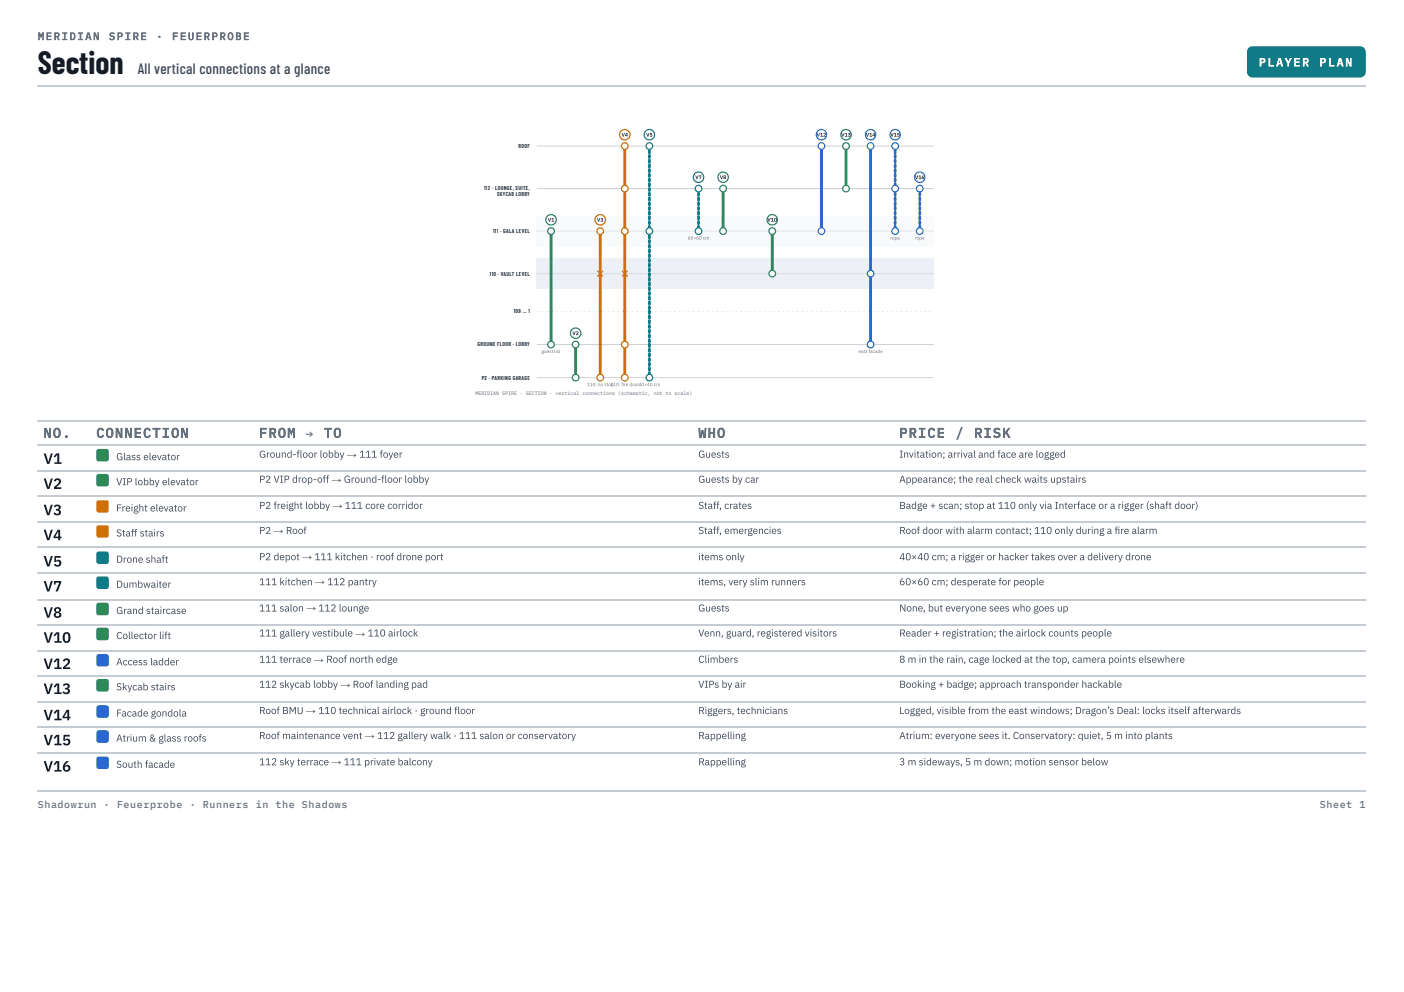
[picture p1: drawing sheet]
<svg xmlns="http://www.w3.org/2000/svg" width="297mm" height="210mm" viewBox="0 0 297 210" stroke-linecap="round" stroke-linejoin="round" font-family="sans-serif">
<path d="M7.9 18.1h281" fill="none" stroke="#c4cbd3" stroke-width=".26"/>
<path d="M264.1 10.1l.9-.3h22.7a1.2 1.2 0 0 1 1.2 1.2v4.2a1.2 1.2 0 0 1-1.2 1.2h-22.7a1.2 1.2 0 0 1-1.2-1.2v-4.4z" fill="#0f7b86"/>
<path d="M113.6 30.9h84M113.6 39.9h84M113.6 48.9h84" fill="none" stroke="#cbd1d8" stroke-width=".21"/>
<path d="M113.6 45.7h84v6.4h-84z" fill="#f4f6f8"/>
<path d="M113.6 57.9h84" fill="none" stroke="#cbd1d8" stroke-width=".21"/>
<path d="M113.6 54.7h84v6.4h-84z" fill="#dfe6f1"/>
<path d="M113.6 65.8l.4 .1zM114.6 65.8l.4 .1zM115.6 65.8l.4 .1zM116.6 65.8l.4 .1zM117.6 65.8l.4 .1zM118.6 65.8l.4 .1zM119.6 65.8l.4 .1zM120.6 65.8l.4 .1zM121.6 65.8l.4 .1zM122.6 65.8l.4 .1zM123.6 65.8l.4 .1zM124.6 65.8l.4 .1zM125.6 65.8l.4 .1zM126.6 65.8l.4 .1zM127.6 65.8l.4 .1zM128.6 65.8l.4 .1zM129.6 65.8l.4 .1zM130.6 65.8l.4 .1zM131.6 65.8l.4 .1zM132.6 65.8l.4 .1zM133.6 65.8l.4 .1zM134.6 65.8l.4 .1zM135.6 65.8l.4 .1zM136.6 65.8l.4 .1zM137.6 65.8l.4 .1zM138.6 65.8l.4 .1zM139.6 65.8l.4 .1zM140.6 65.8l.4 .1zM141.6 65.8l.4 .1zM142.6 65.8l.4 .1zM143.6 65.8l.4 .1zM144.6 65.8l.4 .1zM145.6 65.8l.4 .1zM146.6 65.8l.4 .1zM147.6 65.8l.4 .1zM148.6 65.8l.4 .1zM149.6 65.8l.4 .1zM150.6 65.8l.4 .1zM151.6 65.8l.4 .1zM152.6 65.8l.4 .1zM153.6 65.8l.4 .1zM154.6 65.8l.4 .1zM155.6 65.8l.4 .1zM156.6 65.8l.4 .1zM157.6 65.8l.4 .1zM158.6 65.8l.4 .1zM159.6 65.8l.4 .1zM160.6 65.8l.4 .1zM161.6 65.8l.4 .1zM162.6 65.8l.4 .1zM163.6 65.8l.4 .1zM164.6 65.8l.4 .1zM165.6 65.8l.4 .1zM166.6 65.8l.4 .1zM167.6 65.8l.4 .1zM168.6 65.8l.4 .1zM169.6 65.8l.4 .1zM170.6 65.8l.4 .1zM171.6 65.8l.4 .1zM172.6 65.8l.4 .1zM173.6 65.8l.4 .1zM174.6 65.8l.4 .1zM175.6 65.8l.4 .1zM176.6 65.8l.4 .1zM177.6 65.8l.4 .1zM178.6 65.8l.4 .1zM179.6 65.8l.4 .1zM180.6 65.8l.4 .1zM181.6 65.8l.4 .1zM182.6 65.8l.4 .1zM183.6 65.8l.4 .1zM184.6 65.8l.4 .1zM185.6 65.8l.4 .1zM186.6 65.8l.4 .1zM187.6 65.8l.4 .1zM188.6 65.8l.4 .1zM189.6 65.8l.4 .1zM190.6 65.8l.4 .1zM191.6 65.8l.4 .1zM192.6 65.8l.4 .1zM193.6 65.8l.4 .1zM194.6 65.8l.4 .1zM195.6 65.8l.4 .1zM196.6 65.8l.4 .1z" fill="#cbd1d8"/>
<path d="M113.6 72.9h84M113.6 79.9h84" fill="none" stroke="#cbd1d8" stroke-width=".21"/>
<path d="M116.6 48.9v24" fill="none" stroke="#2b8a55" stroke-width=".6"/>
<circle cx="116.6" cy="65.9" r=".3" fill="#2b8a55"/>
<circle cx="116.6" cy="72.9" r=".7" fill="#fbfbfc"/>
<circle cx="116.6" cy="72.9" r=".7" fill="none" stroke="#2b8a55" stroke-width=".25"/>
<circle cx="116.6" cy="48.9" r=".7" fill="#fbfbfc"/>
<circle cx="116.6" cy="48.9" r=".7" fill="none" stroke="#2b8a55" stroke-width=".25"/>
<circle cx="116.6" cy="46.5" r="1.1" fill="#fbfbfc"/>
<circle cx="116.6" cy="46.5" r="1.1" fill="none" stroke="#2b8a55" stroke-width=".25"/>
<path d="M121.8 72.9v7" fill="none" stroke="#2b8a55" stroke-width=".6"/>
<circle cx="121.8" cy="79.9" r=".7" fill="#fbfbfc"/>
<circle cx="121.8" cy="79.9" r=".7" fill="none" stroke="#2b8a55" stroke-width=".25"/>
<circle cx="121.8" cy="72.9" r=".7" fill="#fbfbfc"/>
<circle cx="121.8" cy="72.9" r=".7" fill="none" stroke="#2b8a55" stroke-width=".25"/>
<circle cx="121.8" cy="70.5" r="1.1" fill="#fbfbfc"/>
<circle cx="121.8" cy="70.5" r="1.1" fill="none" stroke="#2b8a55" stroke-width=".25"/>
<path d="M127 48.9v31" fill="none" stroke="#d06f05" stroke-width=".6"/>
<g fill="#d06f05">
<circle cx="127" cy="65.9" r=".3"/>
<circle cx="127" cy="72.9" r=".3"/>
</g>
<circle cx="127" cy="79.9" r=".7" fill="#fbfbfc"/>
<circle cx="127" cy="79.9" r=".7" fill="none" stroke="#d06f05" stroke-width=".25"/>
<circle cx="127" cy="48.9" r=".7" fill="#fbfbfc"/>
<circle cx="127" cy="48.9" r=".7" fill="none" stroke="#d06f05" stroke-width=".25"/>
<path d="M126.4 57.3l1.2 1.2M127.6 57.3l-1.2 1.2" fill="none" stroke="#c2372a" stroke-width=".25"/>
<circle cx="127" cy="46.5" r="1.1" fill="#fbfbfc"/>
<circle cx="127" cy="46.5" r="1.1" fill="none" stroke="#d06f05" stroke-width=".25"/>
<path d="M132.2 30.9v49" fill="none" stroke="#d06f05" stroke-width=".6"/>
<circle cx="132.2" cy="65.9" r=".3" fill="#d06f05"/>
<circle cx="132.2" cy="79.9" r=".7" fill="#fbfbfc"/>
<circle cx="132.2" cy="79.9" r=".7" fill="none" stroke="#d06f05" stroke-width=".25"/>
<circle cx="132.2" cy="72.9" r=".7" fill="#fbfbfc"/>
<circle cx="132.2" cy="72.9" r=".7" fill="none" stroke="#d06f05" stroke-width=".25"/>
<circle cx="132.2" cy="48.9" r=".7" fill="#fbfbfc"/>
<circle cx="132.2" cy="48.9" r=".7" fill="none" stroke="#d06f05" stroke-width=".25"/>
<circle cx="132.2" cy="39.9" r=".7" fill="#fbfbfc"/>
<circle cx="132.2" cy="39.9" r=".7" fill="none" stroke="#d06f05" stroke-width=".25"/>
<circle cx="132.2" cy="30.9" r=".7" fill="#fbfbfc"/>
<circle cx="132.2" cy="30.9" r=".7" fill="none" stroke="#d06f05" stroke-width=".25"/>
<path d="M131.6 57.3l1.2 1.2M132.8 57.3l-1.2 1.2" fill="none" stroke="#c2372a" stroke-width=".25"/>
<circle cx="132.2" cy="28.5" r="1.1" fill="#fbfbfc"/>
<circle cx="132.2" cy="28.5" r="1.1" fill="none" stroke="#d06f05" stroke-width=".25"/>
<g fill="#0f7b86">
<path d="M137.2 30.7h.4l.1 .6a.3 .3 0 0 1-.3 .3 .3 .3 0 0 1-.3-.3zM137.2 31.7h.4l.1 .6a.3 .3 0 0 1-.3 .3 .3 .3 0 0 1-.3-.3zM137.2 32.7h.4l.1 .6a.3 .3 0 0 1-.3 .3 .3 .3 0 0 1-.3-.3zM137.2 33.7h.4l.1 .6a.3 .3 0 0 1-.3 .3 .3 .3 0 0 1-.3-.3zM137.2 34.7h.4l.1 .6a.3 .3 0 0 1-.3 .3 .3 .3 0 0 1-.3-.3zM137.2 35.7h.4l.1 .6a.3 .3 0 0 1-.3 .3 .3 .3 0 0 1-.3-.3zM137.2 36.7h.4l.1 .6a.3 .3 0 0 1-.3 .3 .3 .3 0 0 1-.3-.3zM137.2 37.7h.4l.1 .6a.3 .3 0 0 1-.3 .3 .3 .3 0 0 1-.3-.3zM137.2 38.7h.4l.1 .6a.3 .3 0 0 1-.3 .3 .3 .3 0 0 1-.3-.3zM137.2 39.7h.4l.1 .6a.3 .3 0 0 1-.3 .3 .3 .3 0 0 1-.3-.3zM137.2 40.7h.4l.1 .6a.3 .3 0 0 1-.3 .3 .3 .3 0 0 1-.3-.3zM137.2 41.7h.4l.1 .6a.3 .3 0 0 1-.3 .3 .3 .3 0 0 1-.3-.3zM137.2 42.7h.4l.1 .6a.3 .3 0 0 1-.3 .3 .3 .3 0 0 1-.3-.3zM137.2 43.7h.4l.1 .6a.3 .3 0 0 1-.3 .3 .3 .3 0 0 1-.3-.3zM137.2 44.7h.4l.1 .6a.3 .3 0 0 1-.3 .3 .3 .3 0 0 1-.3-.3zM137.2 45.7h.4l.1 .6a.3 .3 0 0 1-.3 .3 .3 .3 0 0 1-.3-.3zM137.2 46.7h.4l.1 .6a.3 .3 0 0 1-.3 .3 .3 .3 0 0 1-.3-.3zM137.2 47.7h.4l.1 .6a.3 .3 0 0 1-.3 .3 .3 .3 0 0 1-.3-.3zM137.2 48.7h.4l.1 .6a.3 .3 0 0 1-.3 .3 .3 .3 0 0 1-.3-.3zM137.2 49.7h.4l.1 .6a.3 .3 0 0 1-.3 .3 .3 .3 0 0 1-.3-.3zM137.2 50.7h.4l.1 .6a.3 .3 0 0 1-.3 .3 .3 .3 0 0 1-.3-.3zM137.2 51.7h.4l.1 .6a.3 .3 0 0 1-.3 .3 .3 .3 0 0 1-.3-.3zM137.2 52.7h.4l.1 .6a.3 .3 0 0 1-.3 .3 .3 .3 0 0 1-.3-.3zM137.2 53.7h.4l.1 .6a.3 .3 0 0 1-.3 .3 .3 .3 0 0 1-.3-.3zM137.2 54.7h.4l.1 .6a.3 .3 0 0 1-.3 .3 .3 .3 0 0 1-.3-.3zM137.2 55.7h.4l.1 .6a.3 .3 0 0 1-.3 .3 .3 .3 0 0 1-.3-.3zM137.2 56.7h.4l.1 .6a.3 .3 0 0 1-.3 .3 .3 .3 0 0 1-.3-.3zM137.2 57.7h.4l.1 .6a.3 .3 0 0 1-.3 .3 .3 .3 0 0 1-.3-.3zM137.2 58.7h.4l.1 .6a.3 .3 0 0 1-.3 .3 .3 .3 0 0 1-.3-.3zM137.2 59.7h.4l.1 .6a.3 .3 0 0 1-.3 .3 .3 .3 0 0 1-.3-.3zM137.2 60.7h.4l.1 .6a.3 .3 0 0 1-.3 .3 .3 .3 0 0 1-.3-.3zM137.2 61.7h.4l.1 .6a.3 .3 0 0 1-.3 .3 .3 .3 0 0 1-.3-.3zM137.2 62.7h.4l.1 .6a.3 .3 0 0 1-.3 .3 .3 .3 0 0 1-.3-.3zM137.2 63.7h.4l.1 .6a.3 .3 0 0 1-.3 .3 .3 .3 0 0 1-.3-.3zM137.2 64.7h.4l.1 .6a.3 .3 0 0 1-.3 .3 .3 .3 0 0 1-.3-.3zM137.2 65.7h.4l.1 .6a.3 .3 0 0 1-.3 .3 .3 .3 0 0 1-.3-.3zM137.2 66.7h.4l.1 .6a.3 .3 0 0 1-.3 .3 .3 .3 0 0 1-.3-.3zM137.2 67.7h.4l.1 .6a.3 .3 0 0 1-.3 .3 .3 .3 0 0 1-.3-.3zM137.2 68.7h.4l.1 .6a.3 .3 0 0 1-.3 .3 .3 .3 0 0 1-.3-.3zM137.2 69.7h.4l.1 .6a.3 .3 0 0 1-.3 .3 .3 .3 0 0 1-.3-.3zM137.2 70.7h.4l.1 .6a.3 .3 0 0 1-.3 .3 .3 .3 0 0 1-.3-.3zM137.2 71.7h.4l.1 .6a.3 .3 0 0 1-.3 .3 .3 .3 0 0 1-.3-.3zM137.2 72.7h.4l.1 .6a.3 .3 0 0 1-.3 .3 .3 .3 0 0 1-.3-.3zM137.2 73.7h.4l.1 .6a.3 .3 0 0 1-.3 .3 .3 .3 0 0 1-.3-.3zM137.2 74.7h.4l.1 .6a.3 .3 0 0 1-.3 .3 .3 .3 0 0 1-.3-.3zM137.2 75.7h.4l.1 .6a.3 .3 0 0 1-.3 .3 .3 .3 0 0 1-.3-.3zM137.2 76.7h.4l.1 .6a.3 .3 0 0 1-.3 .3 .3 .3 0 0 1-.3-.3zM137.2 77.7h.4l.1 .6a.3 .3 0 0 1-.3 .3 .3 .3 0 0 1-.3-.3zM137.2 78.7h.4l.1 .6a.3 .3 0 0 1-.3 .3 .3 .3 0 0 1-.3-.3z"/>
<circle cx="137.4" cy="65.9" r=".3"/>
<circle cx="137.4" cy="72.9" r=".3"/>
</g>
<circle cx="137.4" cy="79.9" r=".7" fill="#fbfbfc"/>
<circle cx="137.4" cy="79.9" r=".7" fill="none" stroke="#0f7b86" stroke-width=".25"/>
<circle cx="137.4" cy="48.9" r=".7" fill="#fbfbfc"/>
<circle cx="137.4" cy="48.9" r=".7" fill="none" stroke="#0f7b86" stroke-width=".25"/>
<circle cx="137.4" cy="30.9" r=".7" fill="#fbfbfc"/>
<circle cx="137.4" cy="30.9" r=".7" fill="none" stroke="#0f7b86" stroke-width=".25"/>
<circle cx="137.4" cy="28.5" r="1.1" fill="#fbfbfc"/>
<circle cx="137.4" cy="28.5" r="1.1" fill="none" stroke="#0f7b86" stroke-width=".25"/>
<path d="M147.6 39.7h.4l.1 .6a.3 .3 0 0 1-.3 .3 .3 .3 0 0 1-.3-.3zM147.6 40.7h.4l.1 .6a.3 .3 0 0 1-.3 .3 .3 .3 0 0 1-.3-.3zM147.6 41.7h.4l.1 .6a.3 .3 0 0 1-.3 .3 .3 .3 0 0 1-.3-.3zM147.6 42.7h.4l.1 .6a.3 .3 0 0 1-.3 .3 .3 .3 0 0 1-.3-.3zM147.6 43.7h.4l.1 .6a.3 .3 0 0 1-.3 .3 .3 .3 0 0 1-.3-.3zM147.6 44.7h.4l.1 .6a.3 .3 0 0 1-.3 .3 .3 .3 0 0 1-.3-.3zM147.6 45.7h.4l.1 .6a.3 .3 0 0 1-.3 .3 .3 .3 0 0 1-.3-.3zM147.6 46.7h.4l.1 .6a.3 .3 0 0 1-.3 .3 .3 .3 0 0 1-.3-.3zM147.6 47.7h.4l.1 .6a.3 .3 0 0 1-.3 .3 .3 .3 0 0 1-.3-.3z" fill="#0f7b86"/>
<circle cx="147.8" cy="48.9" r=".7" fill="#fbfbfc"/>
<circle cx="147.8" cy="48.9" r=".7" fill="none" stroke="#0f7b86" stroke-width=".25"/>
<circle cx="147.8" cy="39.9" r=".7" fill="#fbfbfc"/>
<circle cx="147.8" cy="39.9" r=".7" fill="none" stroke="#0f7b86" stroke-width=".25"/>
<circle cx="147.8" cy="37.5" r="1.1" fill="#fbfbfc"/>
<circle cx="147.8" cy="37.5" r="1.1" fill="none" stroke="#0f7b86" stroke-width=".25"/>
<path d="M153 39.9v9" fill="none" stroke="#2b8a55" stroke-width=".6"/>
<circle cx="153" cy="48.9" r=".7" fill="#fbfbfc"/>
<circle cx="153" cy="48.9" r=".7" fill="none" stroke="#2b8a55" stroke-width=".25"/>
<circle cx="153" cy="39.9" r=".7" fill="#fbfbfc"/>
<circle cx="153" cy="39.9" r=".7" fill="none" stroke="#2b8a55" stroke-width=".25"/>
<circle cx="153" cy="37.5" r="1.1" fill="#fbfbfc"/>
<circle cx="153" cy="37.5" r="1.1" fill="none" stroke="#2b8a55" stroke-width=".25"/>
<path d="M163.4 48.9v9" fill="none" stroke="#2b8a55" stroke-width=".6"/>
<circle cx="163.4" cy="48.9" r=".7" fill="#fbfbfc"/>
<circle cx="163.4" cy="48.9" r=".7" fill="none" stroke="#2b8a55" stroke-width=".25"/>
<circle cx="163.4" cy="57.9" r=".7" fill="#fbfbfc"/>
<circle cx="163.4" cy="57.9" r=".7" fill="none" stroke="#2b8a55" stroke-width=".25"/>
<circle cx="163.4" cy="46.5" r="1.1" fill="#fbfbfc"/>
<circle cx="163.4" cy="46.5" r="1.1" fill="none" stroke="#2b8a55" stroke-width=".25"/>
<path d="M173.8 30.9v18" fill="none" stroke="#2a67d3" stroke-width=".6"/>
<circle cx="173.8" cy="39.9" r=".3" fill="#2a67d3"/>
<circle cx="173.8" cy="48.9" r=".7" fill="#fbfbfc"/>
<circle cx="173.8" cy="48.9" r=".7" fill="none" stroke="#2a67d3" stroke-width=".25"/>
<circle cx="173.8" cy="30.9" r=".7" fill="#fbfbfc"/>
<circle cx="173.8" cy="30.9" r=".7" fill="none" stroke="#2a67d3" stroke-width=".25"/>
<circle cx="173.8" cy="28.5" r="1.1" fill="#fbfbfc"/>
<circle cx="173.8" cy="28.5" r="1.1" fill="none" stroke="#2a67d3" stroke-width=".25"/>
<path d="M179 30.9v9" fill="none" stroke="#2b8a55" stroke-width=".6"/>
<circle cx="179" cy="39.9" r=".7" fill="#fbfbfc"/>
<circle cx="179" cy="39.9" r=".7" fill="none" stroke="#2b8a55" stroke-width=".25"/>
<circle cx="179" cy="30.9" r=".7" fill="#fbfbfc"/>
<circle cx="179" cy="30.9" r=".7" fill="none" stroke="#2b8a55" stroke-width=".25"/>
<circle cx="179" cy="28.5" r="1.1" fill="#fbfbfc"/>
<circle cx="179" cy="28.5" r="1.1" fill="none" stroke="#2b8a55" stroke-width=".25"/>
<path d="M184.2 30.9v42" fill="none" stroke="#2a67d3" stroke-width=".6"/>
<g fill="#2a67d3">
<circle cx="184.2" cy="39.9" r=".3"/>
<circle cx="184.2" cy="48.9" r=".3"/>
<circle cx="184.2" cy="65.9" r=".3"/>
</g>
<circle cx="184.2" cy="30.9" r=".7" fill="#fbfbfc"/>
<circle cx="184.2" cy="30.9" r=".7" fill="none" stroke="#2a67d3" stroke-width=".25"/>
<circle cx="184.2" cy="57.9" r=".7" fill="#fbfbfc"/>
<circle cx="184.2" cy="57.9" r=".7" fill="none" stroke="#2a67d3" stroke-width=".25"/>
<circle cx="184.2" cy="72.9" r=".7" fill="#fbfbfc"/>
<circle cx="184.2" cy="72.9" r=".7" fill="none" stroke="#2a67d3" stroke-width=".25"/>
<circle cx="184.2" cy="28.5" r="1.1" fill="#fbfbfc"/>
<circle cx="184.2" cy="28.5" r="1.1" fill="none" stroke="#2a67d3" stroke-width=".25"/>
<path d="M189.2 30.7h.4l.1 .6a.3 .3 0 0 1-.3 .3 .3 .3 0 0 1-.3-.3zM189.2 31.7h.4l.1 .6a.3 .3 0 0 1-.3 .3 .3 .3 0 0 1-.3-.3zM189.2 32.7h.4l.1 .6a.3 .3 0 0 1-.3 .3 .3 .3 0 0 1-.3-.3zM189.2 33.7h.4l.1 .6a.3 .3 0 0 1-.3 .3 .3 .3 0 0 1-.3-.3zM189.2 34.7h.4l.1 .6a.3 .3 0 0 1-.3 .3 .3 .3 0 0 1-.3-.3zM189.2 35.7h.4l.1 .6a.3 .3 0 0 1-.3 .3 .3 .3 0 0 1-.3-.3zM189.2 36.7h.4l.1 .6a.3 .3 0 0 1-.3 .3 .3 .3 0 0 1-.3-.3zM189.2 37.7h.4l.1 .6a.3 .3 0 0 1-.3 .3 .3 .3 0 0 1-.3-.3zM189.2 38.7h.4l.1 .6a.3 .3 0 0 1-.3 .3 .3 .3 0 0 1-.3-.3zM189.2 39.7h.4l.1 .6a.3 .3 0 0 1-.3 .3 .3 .3 0 0 1-.3-.3zM189.2 40.7h.4l.1 .6a.3 .3 0 0 1-.3 .3 .3 .3 0 0 1-.3-.3zM189.2 41.7h.4l.1 .6a.3 .3 0 0 1-.3 .3 .3 .3 0 0 1-.3-.3zM189.2 42.7h.4l.1 .6a.3 .3 0 0 1-.3 .3 .3 .3 0 0 1-.3-.3zM189.2 43.7h.4l.1 .6a.3 .3 0 0 1-.3 .3 .3 .3 0 0 1-.3-.3zM189.2 44.7h.4l.1 .6a.3 .3 0 0 1-.3 .3 .3 .3 0 0 1-.3-.3zM189.2 45.7h.4l.1 .6a.3 .3 0 0 1-.3 .3 .3 .3 0 0 1-.3-.3zM189.2 46.7h.4l.1 .6a.3 .3 0 0 1-.3 .3 .3 .3 0 0 1-.3-.3zM189.2 47.7h.4l.1 .6a.3 .3 0 0 1-.3 .3 .3 .3 0 0 1-.3-.3z" fill="#2a67d3"/>
<circle cx="189.4" cy="30.9" r=".7" fill="#fbfbfc"/>
<circle cx="189.4" cy="30.9" r=".7" fill="none" stroke="#2a67d3" stroke-width=".25"/>
<circle cx="189.4" cy="39.9" r=".7" fill="#fbfbfc"/>
<circle cx="189.4" cy="39.9" r=".7" fill="none" stroke="#2a67d3" stroke-width=".25"/>
<circle cx="189.4" cy="48.9" r=".7" fill="#fbfbfc"/>
<circle cx="189.4" cy="48.9" r=".7" fill="none" stroke="#2a67d3" stroke-width=".25"/>
<circle cx="189.4" cy="28.5" r="1.1" fill="#fbfbfc"/>
<circle cx="189.4" cy="28.5" r="1.1" fill="none" stroke="#2a67d3" stroke-width=".25"/>
<path d="M194.4 39.7h.4l.1 .6a.3 .3 0 0 1-.3 .3 .3 .3 0 0 1-.3-.3zM194.4 40.7h.4l.1 .6a.3 .3 0 0 1-.3 .3 .3 .3 0 0 1-.3-.3zM194.4 41.7h.4l.1 .6a.3 .3 0 0 1-.3 .3 .3 .3 0 0 1-.3-.3zM194.4 42.7h.4l.1 .6a.3 .3 0 0 1-.3 .3 .3 .3 0 0 1-.3-.3zM194.4 43.7h.4l.1 .6a.3 .3 0 0 1-.3 .3 .3 .3 0 0 1-.3-.3zM194.4 44.7h.4l.1 .6a.3 .3 0 0 1-.3 .3 .3 .3 0 0 1-.3-.3zM194.4 45.7h.4l.1 .6a.3 .3 0 0 1-.3 .3 .3 .3 0 0 1-.3-.3zM194.4 46.7h.4l.1 .6a.3 .3 0 0 1-.3 .3 .3 .3 0 0 1-.3-.3zM194.4 47.7h.4l.1 .6a.3 .3 0 0 1-.3 .3 .3 .3 0 0 1-.3-.3z" fill="#2a67d3"/>
<circle cx="194.6" cy="39.9" r=".7" fill="#fbfbfc"/>
<circle cx="194.6" cy="39.9" r=".7" fill="none" stroke="#2a67d3" stroke-width=".25"/>
<circle cx="194.6" cy="48.9" r=".7" fill="#fbfbfc"/>
<circle cx="194.6" cy="48.9" r=".7" fill="none" stroke="#2a67d3" stroke-width=".25"/>
<circle cx="194.6" cy="37.5" r="1.1" fill="#fbfbfc"/>
<circle cx="194.6" cy="37.5" r="1.1" fill="none" stroke="#2a67d3" stroke-width=".25"/>
<g fill="none" stroke="#c4cbd3" stroke-width=".26">
<path d="M7.9 89h281M7.9 94.1h281M7.9 99.6h281M7.9 104.9h281M7.9 110.5h281M7.9 115.8h281M7.9 121.3h281M7.9 126.9h281M7.9 132.2h281M7.9 137.7h281M7.9 143h281M7.9 148.6h281"/>
<path d="M7.9 153.9h281M7.9 159.4h281"/>
</g>
<g fill="#2b8a55">
<path d="M20.5 95.1l.4-.1h1.6l.4 .1 .1 .4v1.6l-.1 .4-.4 .1h-1.6l-.4-.1-.1-.4v-1.6z"/>
<path d="M20.5 100.4l.4-.1h1.6l.4 .1 .1 .4v1.6l-.1 .4-.4 .1h-1.6l-.4-.1-.1-.4v-1.6z"/>
</g>
<g fill="#d06f05">
<path d="M20.5 106l.4-.2h1.6l.4 .2 .1 .4v1.5l-.1 .4-.4 .2h-1.6l-.4-.2-.1-.4v-1.5z"/>
<path d="M20.5 111.3l.4-.2h1.6l.4 .2 .1 .4v1.5l-.1 .4-.4 .2h-1.6l-.4-.2-.1-.4v-1.5z"/>
</g>
<g fill="#0f7b86">
<path d="M20.5 116.8l.4-.1h1.6l.4 .1 .1 .4v1.6l-.1 .4-.4 .1h-1.6l-.4-.1-.1-.4v-1.6z"/>
<path d="M20.5 122.1l.4-.1h1.6l.4 .1 .1 .4v1.6l-.1 .4-.4 .1h-1.6l-.4-.1-.1-.4v-1.6z"/>
</g>
<g fill="#2b8a55">
<path d="M20.5 127.7l.4-.2h1.6l.4 .2 .1 .4v1.5l-.1 .4-.4 .2h-1.6l-.4-.2-.1-.4v-1.5z"/>
<path d="M20.5 133l.4-.2h1.6l.4 .2 .1 .3v1.6l-.1 .4-.4 .2h-1.6l-.4-.2-.1-.4v-1.6z"/>
</g>
<path d="M20.5 138.5l.4-.1h1.6l.4 .1 .1 .4v1.6l-.1 .4-.4 .1h-1.6l-.4-.1-.1-.4v-1.6z" fill="#2a67d3"/>
<path d="M20.5 143.8l.4-.1h1.6l.4 .1 .1 .4v1.6l-.1 .4-.4 .1h-1.6l-.4-.1-.1-.4v-1.6z" fill="#2b8a55"/>
<g fill="#2a67d3">
<path d="M20.5 149.4l.4-.2h1.6l.4 .2 .1 .4v1.5l-.1 .4-.4 .2h-1.6l-.4-.2-.1-.4v-1.5z"/>
<path d="M20.5 154.7l.4-.2h1.6l.4 .2 .1 .3v1.6l-.1 .4-.4 .2h-1.6l-.4-.2-.1-.4v-1.6z"/>
<path d="M20.5 160.2l.4-.1h1.6l.4 .1 .1 .4v1.6l-.1 .4-.4 .1h-1.6l-.4-.1-.1-.4v-1.6z"/>
</g>
<path d="M7.9 167.3h281" fill="none" stroke="#c4cbd3" stroke-width=".26"/>
<text font-size="6.7" fill="#161c26" x="8" y="15.6">Section</text>
<text font-size="3.2" fill="#3c4756" x="29.1" y="15.6">All vertical connections at a glance</text>
<g font-size="3.2" fill="#161c26">
<text x="9.2" y="98.2">V1</text>
<text x="9.2" y="103.5">V2</text>
<text x="9.2" y="109">V3</text>
<text x="9.2" y="114.3">V4</text>
<text x="9.2" y="119.9">V5</text>
<text x="9.2" y="125.1">V7</text>
<text x="9.2" y="130.7">V8</text>
<text x="9.2" y="136">V10</text>
<text x="9.2" y="141.6">V12</text>
<text x="9.2" y="146.8">V13</text>
<text x="9.2" y="152.4">V14</text>
<text x="9.2" y="157.7">V15</text>
<text x="9.2" y="163.2">V16</text>
</g>
<g font-size="2.9" fill="#66717f">
<text x="9.2" y="92.6">NO.</text>
<text x="20.4" y="92.6">CONNECTION</text>
<text x="54.8" y="92.6">FROM</text>
<text x="64.7" y="92.6">→</text>
<text x="68.5" y="92.6">TO</text>
<text x="147.7" y="92.6">WHO</text>
<text x="190.2" y="92.6">PRICE</text>
<text x="202.1" y="92.6">/</text>
<text x="206.1" y="92.6">RISK</text>
</g>
<g font-size="2.5" fill="#fff">
<text x="266.3" y="14">PLAYER</text>
<text x="279.1" y="14">PLAN</text>
</g>
<g font-size="2.3" fill="#66717f">
<text x="8" y="8.5">MERIDIAN</text>
<text x="23" y="8.5">SPIRE</text>
<text x="33.1" y="8.5">·</text>
<text x="36.4" y="8.5">FEUERPROBE</text>
</g>
<g font-size="2.1" fill="#3c4756">
<text x="24.6" y="97.4">Glass elevator</text>
<text x="54.8" y="96.8">Ground-floor lobby → 111 foyer</text>
<text x="147.7" y="96.8">Guests</text>
<text x="190.2" y="96.8">Invitation; arrival and face are logged</text>
<text x="24.6" y="102.7">VIP lobby elevator</text>
<text x="54.8" y="102.1">P2 VIP drop-off → Ground-floor lobby</text>
<text x="54.8" y="107.7">P2 freight lobby → 111 core corridor</text>
<text x="147.7" y="102.1">Guests by car</text>
<text x="147.7" y="107.7">Staff, crates</text>
<text x="190.2" y="102.1">Appearance; the real check waits upstairs</text>
<text x="190.2" y="107.7">Badge + scan; stop at 110 only via Interface or a rigger (shaft door)</text>
<text x="24.6" y="108.2">Freight elevator</text>
<text x="24.6" y="113.5">Staff stairs</text>
<text x="54.8" y="113">P2 → Roof</text>
<text x="147.7" y="113">Staff, emergencies</text>
<text x="190.2" y="113">Roof door with alarm contact; 110 only during a fre alarm</text>
<text x="235.8" y="113">i</text>
<text x="24.6" y="119.1">Drone shaft</text>
<text x="54.8" y="118.5">P2 depot → 111 kitchen · roof drone port</text>
<text x="147.7" y="118.5">items only</text>
<text x="190.2" y="118.5">40×40 cm; a rigger or hacker takes over a delivery drone</text>
<text x="24.6" y="124.4">Dumbwaiter</text>
<text x="54.8" y="123.8">111 kitchen → 112 pantry</text>
<text x="147.7" y="123.8">items, very slim runners</text>
<text x="190.2" y="123.8">60×60 cm; desperate for people</text>
<text x="24.6" y="129.9">Grand staircase</text>
<text x="54.8" y="129.4">111 salon → 112 lounge</text>
<text x="147.7" y="129.4">Guests</text>
<text x="190.2" y="129.4">None, but everyone sees who goes up</text>
<text x="24.6" y="135.2">Collector lift</text>
<text x="54.8" y="134.7">111 gallery vestibule → 110 airlock</text>
<text x="147.7" y="134.7">Venn, guard, registered visitors</text>
<text x="190.2" y="134.7">Reader + registration; the airlock counts people</text>
<text x="24.6" y="140.8">Access ladder</text>
<text x="54.8" y="140.2">111 terrace → Roof north edge</text>
<text x="147.7" y="140.2">Climbers</text>
<text x="190.2" y="140.2">8 m in the rain, cage locked at the top, camera points elsewhere</text>
<text x="24.6" y="146.1">Skycab stairs</text>
<text x="54.8" y="145.5">112 skycab lobby → Roof landing pad</text>
<text x="147.7" y="145.5">VIPs by air</text>
<text x="190.2" y="145.5">Booking + badge; approach transponder hackable</text>
<text x="24.6" y="151.6">Facade gondola</text>
<text x="54.8" y="151.1">Roof BMU → 110 technical airlock · ground floor</text>
<text x="147.7" y="151.1">Riggers, technicians</text>
<text x="190.2" y="151.1">Logged, visible from the east windows; Dragon’s Deal: locks itself afterwards</text>
<text x="24.6" y="156.9">Atrium &amp; glass roofs</text>
<text x="54.8" y="156.4">Roof maintenance vent → 112 gallery walk · 111 salon or conservatory</text>
<text x="54.8" y="161.9">112 sky terrace → 111 private balcony</text>
<text x="147.7" y="156.4">Rappelling</text>
<text x="147.7" y="161.9">Rappelling</text>
<text x="190.2" y="156.4">Atrium: everyone sees it. Conservatory: quiet, 5 m into plants</text>
<text x="190.2" y="161.9">3 m sideways, 5 m down; motion sensor below</text>
<text x="24.6" y="162.5">South facade</text>
</g>
<g font-size="2.1" fill="#66717f">
<text x="8" y="170.9">Shadowrun</text>
<text x="22" y="170.9">·</text>
<text x="24.8" y="170.9">Feuerprobe</text>
<text x="40.1" y="170.9">·</text>
<text x="42.9" y="170.9">Runners</text>
<text x="54.1" y="170.9">in</text>
<text x="58.3" y="170.9">the</text>
<text x="63.9" y="170.9">Shadows</text>
<text x="279.2" y="170.9">Sheet</text>
<text x="287.6" y="170.9">1</text>
</g>
<g font-size="1.2" fill="#161c26">
<text x="109.7" y="31.3">ROOF</text>
<text x="102.4" y="40.3">112 · LOUNGE, SUITE,</text>
<text x="105.1" y="41.5">SKYCAB LOBBY</text>
<text x="104.3" y="49.3">111 · GALA LEVEL</text>
<text x="103.6" y="58.3">110 · VAULT LEVEL</text>
<text x="108.7" y="66.3">109 … 1</text>
<text x="101" y="73.3">GROUND FLOOR · LOBBY</text>
<text x="101.9" y="80.3">P2 · PARKING GARAGE</text>
</g>
<g font-size="1.1" fill="#161c26">
<text x="131.5" y="28.9">V4</text>
<text x="136.7" y="28.9">V5</text>
<text x="172.8" y="28.9">V12</text>
<text x="178" y="28.9">V13</text>
<text x="183.2" y="28.9">V14</text>
<text x="188.4" y="28.9">V15</text>
<text x="147.1" y="37.9">V7</text>
<text x="152.3" y="37.9">V8</text>
<text x="193.6" y="37.9">V16</text>
<text x="115.9" y="46.9">V1</text>
<text x="126.3" y="46.9">V3</text>
<text x="162.4" y="46.9">V10</text>
<text x="121.1" y="70.9">V2</text>
</g>
<g font-size="1" fill="#66717f">
<text x="145.5" y="50.7">60×60 cm</text>
<text x="188.3" y="50.7">rope</text>
<text x="193.5" y="50.7">rope</text>
<text x="114.5" y="74.7">guest list</text>
<text x="181.6" y="74.7">east facade</text>
<text x="100.6" y="83.5">MERIDIAN SPIRE · SECTION · vertical connections (schematic, not to scale)</text>
<text x="124.1" y="81.7">110: no sto110: fre door40×40 cm</text>
<text x="129.2" y="81.7">p</text>
<text x="131.4" y="81.7">i</text>
</g>
</svg>
